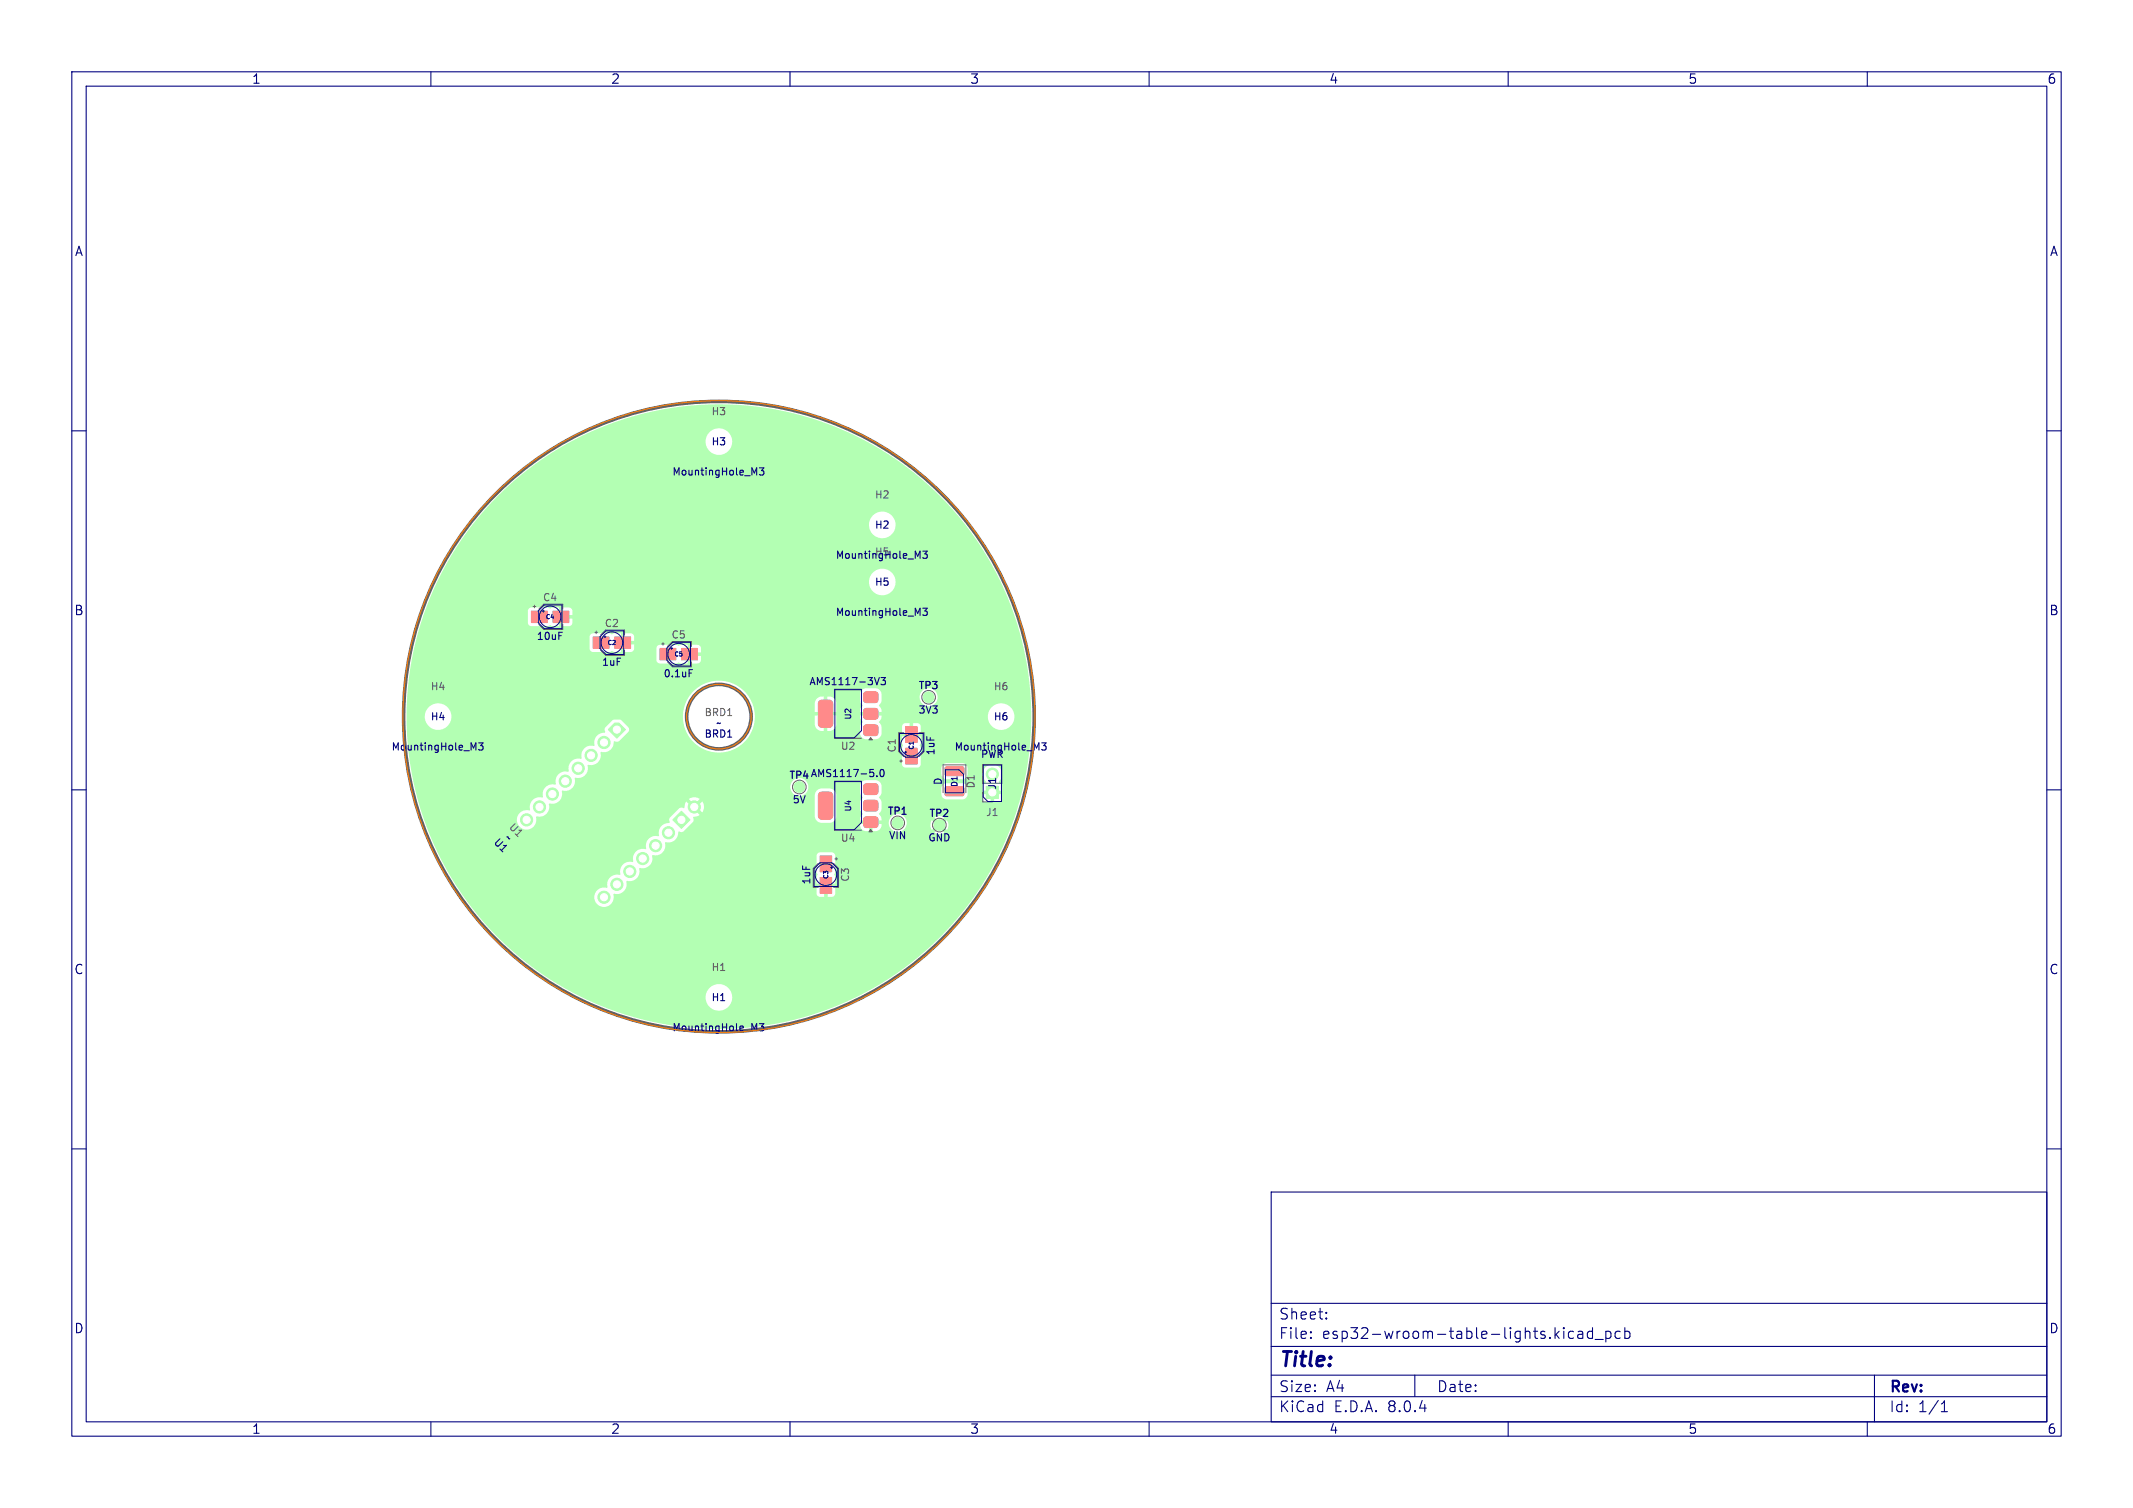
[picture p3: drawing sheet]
<svg xmlns="http://www.w3.org/2000/svg" width="297mm" height="210mm" viewBox="0 0 297 210" stroke-linecap="round" stroke-linejoin="round" font-family="sans-serif">
<g fill="#b3ffb3" stroke="#b3ffb3" stroke-width=".14">
<path d="M114.2 119.2h1.6v2.2h-1.6z"/>
<path d="M114.2 122.2h1.6v2.2h-1.6z"/>
<path d="M82.6 88.7h2.2v1.6h-2.2z"/>
<path d="M85.6 88.7h2.2v1.6h-2.2z"/>
<path d="M126.1 104.2h1.6v2.2h-1.6z"/>
<path d="M126.1 101.2h1.6v2.2h-1.6z"/>
<path d="M120.4 113.8h1.7l.1 .3v1l-.3 .1h-1.5l-.2-.3 .1-.9z"/>
<path d="M120.4 111.5h1.7l.1 .3v1l-.3 .1h-1.5l-.2-.3 .1-.9z"/>
<path d="M114.1 110.4l.2-.1h1.2l.4 .3v3l-.2 .4-1.4 .1-.3-.3-.1-3z"/>
<path d="M120.4 109.2l.2-.1 1.5 .1 .1 .3v1l-.3 .2-1.5-.1-.2-.3 .1-.9z"/>
<path d="M120.3 101.1l.3-.1h1.5l.1 .3v1l-.3 .1h-1.5l-.2-.3z"/>
<path d="M120.3 98.8l.3-.1h1.5l.1 .3v1l-.3 .1h-1.5l-.2-.3z"/>
<path d="M114.1 97.6l.2-.1h1.2l.4 .3v3v.2l-.2 .2-1.4 .1-.3-.3-.1-3z"/>
<path d="M120.3 96.5l.3-.1h1.5l.1 .3v1l-.3 .1h-1.5l-.2-.3z"/>
<path d="M137.3 109.5h1.7v1.7h-1.7z"/>
<path d="M131.6 106.8h2.5l.1 .2v.9l-.2 .1h-2.3l-.1-.2z"/>
<path d="M131.6 109.6h2.5l.1 .2v.9l-.2 .1h-2.3l-.1-.2z"/>
<path d="M91.9 90.3h2.2v1.6h-2.2z"/>
<path d="M94.9 90.3h2.2v1.6h-2.2z"/>
<path d="M74 85.1h2.2v1.6h-2.2z"/>
<path d="M77 85.1h2.2v1.6h-2.2z"/>
<path d="M85.6 100.7h.6l.9 .9-1.2 1.2-1.2-1.2z"/>
<path d="M94.9 113l1.2 1.2-1.2 1.2-1.2-1.2z"/>
<circle cx="111.3" cy="109.6" r=".75"/>
<circle cx="129.3" cy="97.1" r=".75"/>
<circle cx="130.8" cy="114.9" r=".75"/>
<circle cx="125" cy="114.6" r=".75"/>
<circle cx="138.2" cy="107.8" r=".85"/>
<circle cx="84.1" cy="103.4" r=".85"/>
<circle cx="82.3" cy="105.2" r=".85"/>
<circle cx="80.5" cy="107" r=".85"/>
<circle cx="78.7" cy="108.8" r=".85"/>
<circle cx="76.9" cy="110.6" r=".85"/>
<circle cx="75.1" cy="112.4" r=".85"/>
<circle cx="73.3" cy="114.2" r=".85"/>
<circle cx="84.1" cy="125" r=".85"/>
<circle cx="85.9" cy="123.2" r=".85"/>
<circle cx="87.7" cy="121.4" r=".85"/>
<circle cx="89.5" cy="119.6" r=".85"/>
<circle cx="91.3" cy="117.8" r=".85"/>
<circle cx="93.1" cy="116" r=".85"/>
<circle cx="96.7" cy="112.4" r=".85"/>
</g>
<path d="M69.3 69a43.4 43.4 0 0 1 10.4-7.6h18.5v.2a1.85 1.85 0 0 0 2.9 1.5 1.85 1.85 0 0 0 0-3.2 1.85 1.85 0 0 0-2.9 1.5h-18.5l.2-.1a43.5 43.5 0 0 1 63.7 38 43.5 43.5 0 0 1-62.8 39.5h17.4v.2a1.85 1.85 0 0 0 2.9 1.5 1.85 1.85 0 0 0 0-3.2 1.85 1.85 0 0 0-2.9 1.5h-17.4l-.5-.3a43.3 43.3 0 0 1-15.7-13.5h18.1l.1 .2a1.36 1.36 0 0 0 1.6 1.1 1.36 1.36 0 0 0 1-1.8h.1l.8-.1h27.4l.1 .4 .3 .1h1.7l.4-.1 .1-.3v-1h-1.1v1.4h-.4v-1.4h-1.1v.9h-27.3a1.51 1.51 0 0 0 .8-1.7 1.47 1.47 0 0 0 1.8-1.8 1.43 1.43 0 0 0 1.8-1.7h22.9v2.2a.5 .5 0 0 1 0 .8v.9h2.6v-1a.47 .47 0 0 1 0-.7v-2.3l-.1-.3-.4-.1h-1.7l-.3 .1-.1 .4h-22.9l.1-.1a1.37 1.37 0 0 0 1.7-1.7l.1-.1a1.36 1.36 0 0 0 1.7-1.4h35.7l.7 .3 .7-.3-.7-.6-.7 .6h-35.7l.2-.1 .3 .1 .2-.1 .9-.8h23.8a.95 .95 0 0 0 1.2 .8h1a.88 .88 0 0 0 .8-1h-1.3v1h-.5v-1h-1.2v.2h-23.8l.6-.7-.1-.5 .9-.3-.6-.6 .4-.4 .6 .6a1.33 1.33 0 0 0 0-1.5l-.6 .7-.4-.4 .6-.6-.7-.3-.7 .2-.1 .1 .6 .6-.3 .4-.6-.7-.3 .9h-.4h-.3l-1.4 1.4v.3l.1 .3-.1 .1a1.44 1.44 0 0 0-1.5 1.8 1.47 1.47 0 0 0-1.8 1.8 1.47 1.47 0 0 0-1.8 1.8 1.47 1.47 0 0 0-1.8 1.8 1.47 1.47 0 0 0-1.8 1.8 1.42 1.42 0 0 0-1.8 1.4h-18.1l-.3-.5a43.4 43.4 0 0 1-5.3-10.3h13v.2a1.36 1.36 0 0 0 1.7 1.1 1.36 1.36 0 0 0 .9-1.7l.1-.1a1.37 1.37 0 0 0 1.7-1.7l.1-.1a1.37 1.37 0 0 0 1.7-1.7l.1-.1a1.39 1.39 0 0 0 1.5-.5h30.2l.1 .1a1.25 1.25 0 0 0 1.7 1h1.6v3a.99 .99 0 0 0 1 .9h9.3l.1 .2a1.25 1.25 0 0 0 1.2 1.1 1.25 1.25 0 0 0 1.2-1h3.3l.3 .7 .6-.7h.8l.6 .7a1.23 1.23 0 0 0 0-1.4l-.6 .7h-.8l-.6-.7-.3 .7h-3.3v-.5l-.2-.5h4.1l.7 .6 .7-.6a1.23 1.23 0 0 0-1.4 0l-4.1-.1a1.26 1.26 0 0 0-1.4-.4 1.26 1.26 0 0 0-.9 1.2h-8.2l.7-.3 .2-.5 .1-3.1a.99 .99 0 0 0-1-.9h-1.1a.99 .99 0 0 0-1 .9h-1.6l.6-.5 .1-.8h7.2l.1 1 .3 .7-.3 .6v1l.3 .7-.3 .4v.4h3l-.1-.4-.3-.5 .3-.6v-1l-.3-.7 .3-.4 .1-.8h8.3v1.1l.3 .3 .4 .1h2.5l.3-.3 .1-.3v-.9a.74 .74 0 0 0-.7-.7h-2.3l-.5 .3-.1 .4h-8.3v-.4a.87 .87 0 0 0-.8-.8l-1.7 .1-.4 .4-.2 .3h-7.2a1.25 1.25 0 0 0-1.3-1.1 1.25 1.25 0 0 0-1.2 1.3h-30.2l.2-.6v-.6l.1-.1a1.36 1.36 0 0 0 1.8-1.3h49.2v.8a.74 .74 0 0 0 .7 .7h2.3l.5-.3 .1-.4h2.1a1.5 1.5 0 0 0 .5 1.1l-.3 .2-.2 .4v.6h.9v.5h-.9l.1 .8 .4 .3h.6v-.9h.5v.9h.7l.4-.3v-.8h-.9v-.5h.9v-.8l-.4-.4a1.37 1.37 0 0 0-.3-2.3 1.37 1.37 0 0 0-2 1.2h-2.1v-.8a.74 .74 0 0 0-.7-.7h-2.3l-.5 .3-.1 .4h-49.2l-.1-.4 .1-.1a1.37 1.37 0 0 0 1.7-1.7l.1-.1a1.43 1.43 0 0 0 1.8-1.5l.4 .1 .3-.1 1.4-1.5-.1-.4-1-1-.3-.1-.9 .1-1 1-.1 .3 .1 .3-.1 .1a1.44 1.44 0 0 0-1.4 1.9 1.47 1.47 0 0 0-1.8 1.8 1.47 1.47 0 0 0-1.8 1.8 1.47 1.47 0 0 0-1.8 1.8 1.47 1.47 0 0 0-1.8 1.7 1.47 1.47 0 0 0-1.8 1.8 1.42 1.42 0 0 0-1.8 1.4h-13v-.2a43.4 43.4 0 0 1-2.4-14.3h2.5v.2a1.85 1.85 0 0 0 2 1.8 1.85 1.85 0 0 0 1.8-1.9h32.2v.4a5 5 0 0 0 7.5 4h23v2.2l.1 .4 .4 .1 1.8-.1 .3-.4v-2.2l-.1-.4 .1-.3v-1h-2.6v1a.47 .47 0 0 1 0 .7h-23l.3-.2a5 5 0 0 0 2.1-3.1h8.5v.1a1.05 1.05 0 0 0 1.2 .8l1.1-.1 .5-.5h3.4v1a.87 .87 0 0 0 .8 .8l1.5-.1 .5-.2 .2-.5v-1h2.9v.9h2.6v-1l-.1-.3-.3-.1h-.6v1.4h-.6v-1.4l-.7 .1-.3 .4h-2.9l-.3-.7a1 1 0 0 0 .4-.8h14.7v.2a1.85 1.85 0 0 0 2.9 1.5 1.85 1.85 0 0 0 0-3.2 1.85 1.85 0 0 0-2.9 1.5h-17.7v.4l.3 .5-.2 .3-.2 .3h-3.4l.2-.3v-1.2h-1.3v2.1h-.5v-2.1h-1.2v1.2h-8.5a4.9 4.9 0 0 0-.3-3h8.8v1.2h3v-1.2a1.03 1.03 0 0 0-1.3-.9v2.1h-.5v-2.1h-.3a.99 .99 0 0 0-.9 .9h-8.8l-.7-1.3h15.7l.1 1 .3 .7-.3 .4v.4h3l-.1-.4-.3-.5 .3-.4 .1-.7h5.2l.1 .2a1.26 1.26 0 0 0 1.9 .8 1.26 1.26 0 0 0-.1-2.1 1.26 1.26 0 0 0-1.9 1.1h-5.2v-.5a.87 .87 0 0 0-.8-.8l-1.7 .1-.4 .4-.2 .3h-15.7a5 5 0 0 0-5.6-1.5 5 5 0 0 0-3.3 4.7h-32.2v-.1a1.85 1.85 0 0 0-1.9-1.8 1.85 1.85 0 0 0-1.9 1.8h-2.5v-1.2a43.1 43.1 0 0 1 1.5-9.8h24v1.6l.1 .4 .4 .1h2.2a.5 .5 0 0 1 .8 0h2.3l.3-.3 .1-.2h3.1v1.6a.49 .49 0 0 0 .5 .5h2.3a.47 .47 0 0 1 .7 0h2.2l.4-.1 .1-.3v-.6h-1.4v1h-.4v-1.6h1.8v-.6l-.1-.3-.3-.1h-1v1h-.4v-1h-1l-.3 .1-.4-.1h-2.2l-.4 .1-.1 .4h-3.1v-.6h-1.3v1.1h-.6v-1.5h1.9v-.7l-.1-.3-.3-.1h-.9v1.1h-.6v-1.1h-.9a.47 .47 0 0 1-.7 0h-2.3l-.3 .1-.1 .4h-24l1.1-3.6h14.3v1.6l.1 .4 .4 .1h2.3a.47 .47 0 0 1 .7 0h2.2l.4-.1 .1-.3v-.7h-1.3v1.1h-.6v-1.5h1.9v-.7l-.1-.3-.3-.1h-.9v1.1h-.6v-1.1h-.9l-.3 .1-.4-.1h-2.2l-.4 .1-.1 .4h-14.3l1.7-4.2h60.1v.3a1.85 1.85 0 0 0 2.8 1.4 1.85 1.85 0 0 0 0-3.1 1.85 1.85 0 0 0-2.8 1.4h-60.1l2-3.6 1.4-2.2 1.6-2.1h55.1a1.85 1.85 0 0 0 2.6 1.8 1.85 1.85 0 0 0 .4-3.1 1.85 1.85 0 0 0-3 1v.3h-55.1l1.6-2z" fill="#b3ffb3"/>
<g fill="#fff" stroke="#fff" stroke-width=".14">
<circle cx="138.2" cy="110.3" r=".5"/>
<circle cx="138.2" cy="107.8" r=".5"/>
<circle cx="122.8" cy="81.1" r="1.6"/>
<circle cx="122.8" cy="73.1" r="1.6"/>
<circle cx="100.1" cy="61.5" r="1.6"/>
<circle cx="100.1" cy="138.9" r="1.6"/>
<circle cx="85.9" cy="101.6" r=".5"/>
<circle cx="84.1" cy="103.4" r=".5"/>
<circle cx="82.3" cy="105.2" r=".5"/>
<circle cx="80.5" cy="107" r=".5"/>
<circle cx="78.7" cy="108.8" r=".5"/>
<circle cx="76.9" cy="110.6" r=".5"/>
<circle cx="75.1" cy="112.4" r=".5"/>
<circle cx="73.3" cy="114.2" r=".5"/>
<circle cx="84.1" cy="125" r=".5"/>
<circle cx="85.9" cy="123.2" r=".5"/>
<circle cx="87.7" cy="121.4" r=".5"/>
<circle cx="89.5" cy="119.6" r=".5"/>
<circle cx="91.3" cy="117.8" r=".5"/>
<circle cx="93.1" cy="116" r=".5"/>
<circle cx="94.9" cy="114.2" r=".5"/>
<circle cx="96.7" cy="112.4" r=".5"/>
<circle cx="139.4" cy="99.8" r="1.6"/>
<circle cx="61" cy="99.8" r="1.6"/>
</g>
<g fill="#ff8a8a" stroke="#ff8a8a" stroke-width=".14">
<path d="M114.2 119.2h1.6v2.2h-1.6z"/>
<path d="M114.2 122.2h1.6v2.2h-1.6z"/>
<path d="M82.6 88.7h2.2v1.6h-2.2z"/>
<path d="M85.6 88.7h2.2v1.6h-2.2z"/>
<path d="M126.1 104.2h1.6v2.2h-1.6z"/>
<path d="M126.1 101.2h1.6v2.2h-1.6z"/>
<path d="M120.4 113.8h1.7l.1 .3v1l-.3 .1h-1.5l-.2-.3 .1-.9z"/>
<path d="M120.4 111.5h1.7l.1 .3v1l-.3 .1h-1.5l-.2-.3 .1-.9z"/>
<path d="M114.1 110.4l.2-.1h1.2l.4 .3v3l-.2 .4-1.4 .1-.3-.3-.1-3z"/>
<path d="M120.4 109.2l.2-.1 1.5 .1 .1 .3v1l-.3 .2-1.5-.1-.2-.3 .1-.9z"/>
<path d="M120.3 101.1l.3-.1h1.5l.1 .3v1l-.3 .1h-1.5l-.2-.3z"/>
<path d="M120.3 98.8l.3-.1h1.5l.1 .3v1l-.3 .1h-1.5l-.2-.3z"/>
<path d="M114.1 97.6l.2-.1h1.2l.4 .3v3v.2l-.2 .2-1.4 .1-.3-.3-.1-3z"/>
<path d="M120.3 96.5l.3-.1h1.5l.1 .3v1l-.3 .1h-1.5l-.2-.3z"/>
<path d="M131.6 106.8h2.5l.1 .2v.9l-.2 .1h-2.3l-.1-.2z"/>
<path d="M131.6 109.6h2.5l.1 .2v.9l-.2 .1h-2.3l-.1-.2z"/>
<path d="M91.9 90.3h2.2v1.6h-2.2z"/>
<path d="M94.9 90.3h2.2v1.6h-2.2z"/>
<path d="M74 85.1h2.2v1.6h-2.2z"/>
<path d="M77 85.1h2.2v1.6h-2.2z"/>
</g>
<g fill="none" stroke="#626262" stroke-width=".14">
<path d="M74.2 84.5h.4M74.4 84.3v.4M75 84.8l.7-.7h2.7v.7M75 87l.7 .7h2.7v-.7M82.8 88.1h.4M83 87.9v.4M83.6 88.4l.7-.7h2.7v.7M83.6 90.6l.7 .7h2.7v-.7M92.1 89.7h.4M92.3 89.5v.4M92.9 90l.7-.7h2.7v.7M92.9 92.2l.7 .7h2.7v-.7"/>
<path d="M119.9 96h-3.7v1.3M116.2 114.4v1.2h3.7M116.2 101.5v1.3h3.7M116.2 119.6h.4M116.4 119.4v.4M119.9 108.8h-3.7v1.3M125.3 106h.4M125.5 105.8v.4M125.8 102h-.7v2.7l.7 .7M128 102h.7v2.7l-.7 .7M131.3 110.4v-3.9h3.2v3.9M136.8 106.5h2.7v2.6h-2.7z"/>
<path d="M136.8 110.4v1.3h1.4M113.9 120.2l-.7 .7v2.7h.7M116.1 120.2l.7 .7v2.7h-.7"/>
<circle cx="129.3" cy="97.1" r=".95"/>
<circle cx="111.3" cy="109.6" r=".95"/>
<circle cx="125" cy="114.6" r=".95"/>
<circle cx="130.8" cy="114.9" r=".95"/>
</g>
<g fill="#626262" stroke="#626262" stroke-width=".14">
<path d="M121.2 115.5l.3 .3h-.5z"/>
<path d="M121.2 102.7l.3 .3h-.5z"/>
</g>
<g fill="none" stroke="#626262" stroke-width=".5">
<circle cx="100.1" cy="99.8" r="43.9"/>
<circle cx="100.1" cy="99.8" r="4.5"/>
</g>
<g fill="none" stroke="#000080" stroke-width=".15">
<path d="M10 10h277v190h-277zM12 12h273v186h-273zM60 10v2M110 10v2M160 10v2M210 10v2M260 10v2M10 60h2M285 60h2M105 65.9l.4-.7v1M105.7 65.2h.7l-.4 .3 .3 .1v.5l-.1 .1-.5-.1M127.8 77.5l.3-.7v1"/>
<path d="M128.5 76.8h.6l-.3 .3 .3 .1v.5l-.2 .1-.4-.1M77.8 88.1h.5M96 93.3h.4M121.8 94.4l.3 1 .3-1M122.7 94.4h.6l-.3 .3 .2 .1v.5l-.1 .1-.4-.1M127.8 85.4l.3-.7v1M128.5 84.7h.6l-.3 .4 .3 .1v.4l-.2 .1-.4-.1M10 110h2M65.9 104.2l.4-.7v1M66.6 103.5h.7l-.4 .3 .3 .1v.5l-.1 .1-.5-.1M100.3 100.7l-.5 .1M122.1 108.1v.1"/>
<path d="M122.6 107.2h.2a.53 .53 0 0 1 .3 .5 .53 .53 0 0 1-.3 .5l-.2-.1-.1-.3zM144.3 104.2l.4-.7v1M145 103.5h.7l-.4 .3 .3 .1v.5l-.1 .1-.5-.1M285 110h2M10 160h2M105 143.3l.4-.7v1M105.7 142.6h.7l-.4 .3 .3 .1v.5l-.1 .1-.5-.1M285 160h2M177 166h108v32h-108zM60 198v2M110 198v2M160 198v2"/>
<path d="M177 194.5h108M177 191.5h108M177 187.5h108M177 181.5h108M182.5 186.3h.1l-.1 .1M182.5 186.3v.1M182.5 185.5v.1M182.5 185.5h.1l-.1 .1M184.7 183.6v.1M184.7 183.6h-.1l.1 .1M184.7 182.8v.1M184.7 182.8h-.1l.1 .1"/>
<path d="M197 191.5v3M210 198v2M219.1 185.5l-.4-.1-.3 .3v.4l.1 .2 .2 .1 .4-.1M219.7 185.5l.2-.1 .4 .1 .1 .9M220.4 185.8h-.5a.29 .29 0 0 0-.2 .3 .29 .29 0 0 0 .2 .3l.5-.1M221.7 185.5l-.4-.1-.3 .3v.4l.2 .2 .1 .1 .4-.1M221.7 184.9v1.5M222.1 186.5h1.1M223.6 185.5l.4-.1 .3 .3v.4l-.1 .2-.2 .1-.4-.1M223.6 185.4v1.5M225.6 185.5l-.4-.1-.3 .3v.4l.1 .2 .2 .1 .4-.1M226.2 185.5l.5-.1 .3 .3v.4l-.2 .2-.1 .1-.5-.1"/>
<path d="M226.2 184.9v1.5M260 198v2M261 191.5v6.5M270.3 196.6h.9M270.3 195.5l.4-.4v1.5"/>
</g>
<g fill="none" stroke="#000080" stroke-width=".14">
<path d="M75.5 85.1h.3M75.6 85v.3M75.8 84.3h2.5v3.2h-2.5l-.8-.8v-1.6zM83.5 88.7l.9-.9h2.4v3.3h-2.4l-.9-.8zM84.1 88.7h.3M84.2 88.5v.3M93.4 90.3h.3M93.5 90.1v.3M93.7 89.4h2.4v3.3h-2.4l-.9-.8v-1.6zM116.2 96.1h3.7v5.7l-1 1h-2.7zM116.2 108.8h3.7v5.7l-1 1h-2.7zM125.2 102.1h3.3v2.5l-.8 .8h-1.6l-.9-.8z"/>
<path d="M125.9 104.8h.3M126.1 104.6v.3M131.6 107.2h1.9l.7 .6v2.6h-2.6zM136.9 106.5h2.5v5.1h-1.9l-.6-.6zM114.2 120.1h1.6l.9 .9v2.5h-3.3v-2.5zM115.7 120.8h.2M115.8 120.7v.3"/>
<circle cx="76.6" cy="85.9" r="1.5"/>
<circle cx="85.2" cy="89.5" r="1.5"/>
<circle cx="94.5" cy="91.1" r="1.5"/>
<circle cx="126.9" cy="103.8" r="1.5"/>
<circle cx="115" cy="121.8" r="1.5"/>
</g>
<g fill="none" stroke="#ff8000" stroke-width=".14">
<circle cx="100.1" cy="99.8" r="44"/>
<circle cx="100.1" cy="99.8" r="4.5"/>
</g>
<text font-size="2.8" fill="#000080" x="178" y="190.9">Title:</text>
<g font-size="2.1" fill="#000080">
<text x="178" y="184">Sheet:</text>
<text x="178" y="186.7">File:</text>
<text x="184.1" y="186.7">esp32-wroom-table-lights.kicad_pcb</text>
<text x="178" y="196.9">KiCad</text>
<text x="178" y="194.1">Size:</text>
<text x="184.7" y="194.1">A4</text>
<text x="185.7" y="196.9">E.D.A.</text>
<text x="193.3" y="196.9">8.0.4</text>
<text x="200" y="194.1">Date:</text>
<text x="263" y="194.3">Rev:</text>
<text x="263" y="196.9">Id:</text>
<text x="267.1" y="196.9">1/1</text>
</g>
<g font-size="1.8" fill="#000080">
<text x="35" y="11.9">1</text>
<text x="85" y="11.9">2</text>
<text x="135" y="11.9">3</text>
<text x="185" y="11.9">4</text>
<text x="235" y="11.9">5</text>
<text x="285" y="11.9">6</text>
<text x="10.3" y="35.9">A</text>
<text x="285.4" y="35.9">A</text>
<text x="10.3" y="85.9">B</text>
<text x="285.3" y="85.9">B</text>
<text x="10.3" y="135.9">C</text>
<text x="285.3" y="135.9">C</text>
<text x="10.3" y="185.9">D</text>
<text x="285.3" y="185.9">D</text>
<text x="35" y="199.9">1</text>
<text x="85" y="199.9">2</text>
<text x="135" y="199.9">3</text>
<text x="185" y="199.9">4</text>
<text x="235" y="199.9">5</text>
<text x="285" y="199.9">6</text>
</g>
<g font-size="1.4" fill="#626262">
<text x="99" y="58">H3</text>
<text x="121.7" y="69.6">H2</text>
<text x="75.5" y="83.9">C4</text>
<text x="84.1" y="87.5">C2</text>
<text x="93.4" y="89.1">C5</text>
<text x="59.9" y="96.3">H4</text>
<text x="98.1" y="99.8">BRD1</text>
<text x="138.3" y="96.3">H6</text>
<text x="117" y="104.6">U2</text>
<text x="124.9" y="104.9" transform="rotate(-90 124.9 104.9)">C1</text>
<text x="135.9" y="109.9" transform="rotate(-90 135.9 109.9)">D1</text>
<text x="137.2" y="113.8">J1</text>
<text x="70.7" y="115.3" transform="rotate(45 70.7 115.3)">U1</text>
<text x="117" y="117.4">U4</text>
<text x="118.4" y="122.9" transform="rotate(-90 118.4 122.9)">C3</text>
<text x="99" y="135.4">H1</text>
</g>
<g font-size="1.4" fill="#000080">
<text x="99" y="62.2">H3</text>
<text x="93.5" y="66.4">MountingHole_M3</text>
<text x="121.7" y="77.6">H5</text>
<text x="121.7" y="73.8">H2</text>
<text x="116.3" y="78">MountingHole_M3</text>
<text x="121.7" y="81.8">H5</text>
<text x="74.6" y="89.3">10uF</text>
<text x="116.3" y="86">MountingHole_M3</text>
<text x="83.7" y="92.9">1uF</text>
<text x="92.3" y="94.5">0.1uF</text>
<text x="112.6" y="95.6">AMS1117-3V3</text>
<text x="59.9" y="100.5">H4</text>
<text x="127.8" y="99.6">3V3</text>
<text x="127.8" y="96.2">TP3</text>
<text x="138.3" y="100.5">H6</text>
<text x="54.4" y="104.7">MountingHole_M3</text>
<text x="98" y="102.9">BRD1</text>
<text x="130.3" y="105.3" transform="rotate(-90 130.3 105.3)">1uF</text>
<text x="132.8" y="104.7">MountingHole_M3</text>
<text x="136.5" y="105.8">PWR</text>
<text x="109.8" y="108.7">TP4 AMS1117-5.0</text>
<text x="109.8" y="108.7">TP4</text>
<text x="110.3" y="112.1">5V</text>
<text x="123.5" y="113.7">TP1</text>
<text x="129.3" y="114">TP2</text>
<text x="131.3" y="109.4" transform="rotate(-90 131.3 109.4)">D</text>
<text x="138.9" y="110.1" transform="rotate(-90 138.9 110.1)">J1</text>
<text x="68.5" y="117.5" transform="rotate(45 68.5 117.5)">U1</text>
<text x="70" y="116.9" transform="rotate(45 70 116.9)">~</text>
<text x="123.7" y="117.1">VIN</text>
<text x="129.2" y="117.4">GND</text>
<text x="113" y="123.3" transform="rotate(-90 113 123.3)">1uF</text>
<text x="93.5" y="143.8">MountingHole_M3</text>
<text x="99" y="139.6">H1</text>
</g>
<g font-size="1.1" fill="#000080">
<text x="118.7" y="100.3" transform="rotate(-90 118.7 100.3)">U2</text>
<text x="118.7" y="113.1" transform="rotate(-90 118.7 113.1)">U4</text>
<text x="133.5" y="109.7" transform="rotate(-90 133.5 109.7)">D1</text>
</g>
<g font-size=".8" fill="#000080">
<text x="75.9" y="86.3">C4</text>
<text x="84.5" y="89.9">C2</text>
<text x="93.8" y="91.5">C5</text>
<text x="127.3" y="104.5" transform="rotate(-90 127.3 104.5)">C1</text>
<text x="115.4" y="122.5" transform="rotate(-90 115.4 122.5)">C3</text>
</g>
</svg>
